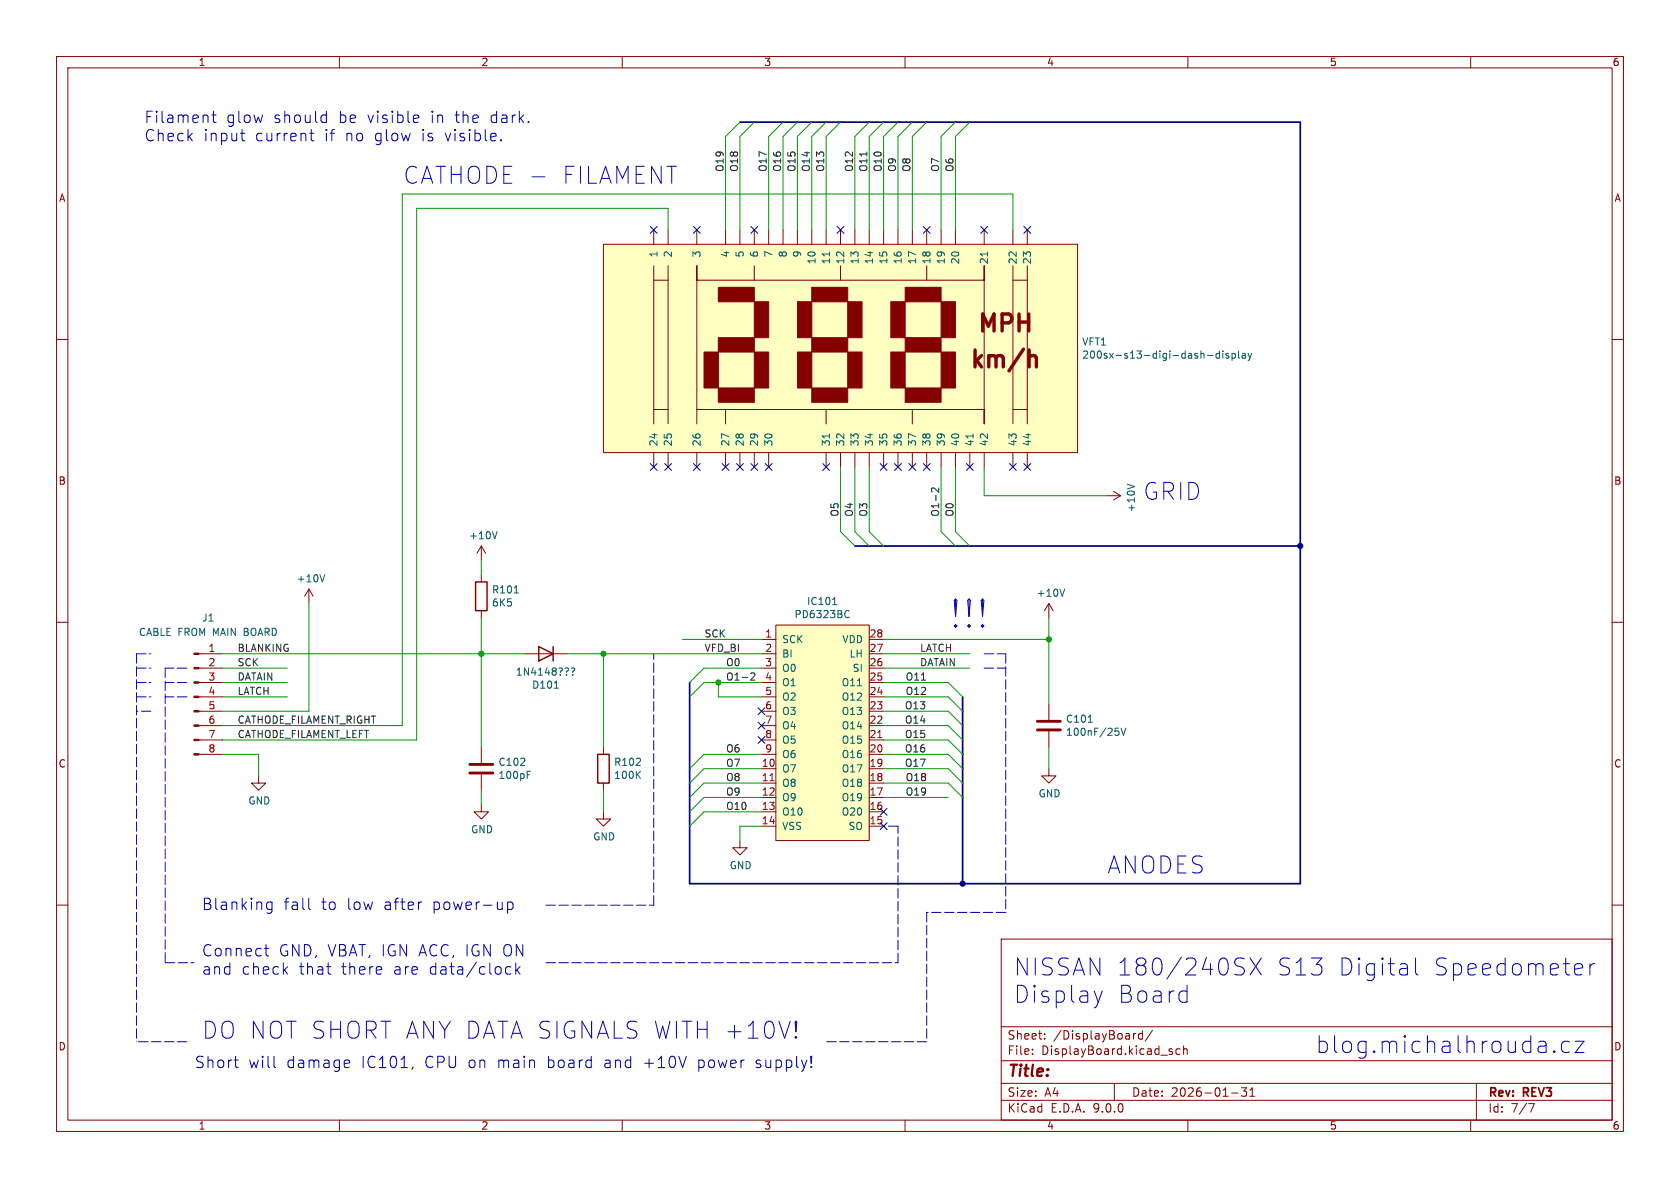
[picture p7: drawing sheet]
<svg xmlns="http://www.w3.org/2000/svg" width="297mm" height="210mm" viewBox="0 0 297 210" stroke-linecap="round" stroke-linejoin="round" font-family="sans-serif">
<g fill="none" stroke="#840000" stroke-width=".18">
<path d="M10 10h277v190h-277zM12 12h273v186h-273zM60 10v2M110 10v2M160 10v2M210 10v2M260 10v2M10 60h2M285 60h2M10 110h2M285 110h2M85.1 132.1v2.8"/>
<path d="M85.1 136.9v2.8M10 160h2M177 166h108v32h-108zM285 160h2M60 198v2M110 198v2M160 198v2M177 194.5h108M177 191.5h108M177 187.5h108M177 181.5h108M182.5 186.3v.1"/>
<path d="M182.5 185.5v.1M184.7 183.6v.1M184.7 182.8v.1M197 191.5v3M200.8 182.7l-.3 .1M202 182.8l-.5-.1-.3 .3v.4l.2 .2h.6M202 182.2v1.5M203.7 182.1l-1.2 2M206.9 185.9l.3 .1 .1 .2-.2 .2h-.3M206.9 185.4l.3 .1M208.6 185.5l-.4-.1-.3 .3v.4l.1 .2h.6M209.2 185.5l.3-.1 .3 .1 .1 .9"/>
<path d="M209.2 184.9v1.5M210 198v2M217.7 193.2h1.2M219.5 192.3h.9l-.5 .6 .4 .1v.7l-.2 .1h-.4l-.2-.1M221 193.8h.8M221 192.7l.4-.4v1.5M260 198v2M261 191.5v6.5M270.2 195.1h1l-.6 1.5"/>
</g>
<path d="M83.1 135.1h4M83.1 136.7h4" fill="none" stroke="#840000" stroke-width=".51"/>
<path d="M93.2 136.9h.4M93.2 136.3h.6" fill="none" stroke="#006464" stroke-width=".18"/>
<path d="M106.7 43.2h83.8v36.8h-83.8z" fill="#ffffc2"/>
<g fill="none" stroke="#840000" stroke-width=".18">
<path d="M106.7 43.2h83.8v36.8h-83.8zM115.6 49.5h2.5M115.6 40.6v2.6M115.6 47v27.9M118.1 40.6v2.6M118.1 47v27.9M123.2 40.6v2.6M128.3 40.6v2.6M130.8 40.6v2.6M133.3 40.6v2.6M133.3 47v2.5M135.9 40.6v2.6"/>
<path d="M138.4 40.6v2.6M141 40.6v2.6M143.5 40.6v2.6M146 40.6v2.6M148.6 40.6v2.6M148.6 47v2.5M151.1 40.6v2.6M153.7 40.6v2.6M156.2 40.6v2.6M158.7 40.6v2.6M161.3 40.6v2.6M163.8 40.6v2.6"/>
<path d="M163.8 47v2.5M166.4 40.6v2.6M168.9 40.6v2.6M174 40.6v2.6M179.1 49.5h2.5M179.1 40.6v2.6M179.1 47v27.9M181.6 40.6v2.6M181.6 47v27.9M115.6 72.4h2.5M123.2 72.4h50.8v2.5v-27.9v2.5h-50.8v-2.5v27.9M128.3 72.4v2.5"/>
<path d="M146 72.4v2.5M161.3 72.4v2.5M179.1 72.4h2.5M115.6 80v2.6M118.1 80v2.6M123.2 80v2.6M128.3 80v2.6M130.8 80v2.6M133.3 80v2.6M135.9 80v2.6M146 80v2.6M148.6 80v2.6"/>
<path d="M151.1 80v2.6M153.7 80v2.6M156.2 80v2.6M158.7 80v2.6M161.3 80v2.6M163.8 80v2.6M166.4 80v2.6M168.9 80v2.6M171.4 80v2.6M174 80v2.6M179.1 80v2.6M181.6 80v2.6"/>
<path d="M195.6 87.6h2.5M196.8 86.9l1.3 .7M198.1 87.6l-1.3 .8M106.7 132.1v1.3M106.7 138.4v1.3M106.7 143.5v1.3h1.2l-1.2 1.3-1.3-1.3h1.3"/>
</g>
<g fill="#840000" stroke="#840000" stroke-width=".18">
<path d="M133.3 53.3h2.6v6.4h-2.6z"/>
<path d="M127 50.8h6.3v2.5h-6.3z"/>
<path d="M127 59.7h6.3v2.5h-6.3z"/>
<path d="M124.5 62.2h2.5v6.4h-2.5z"/>
<path d="M127 68.6h6.3v2.5h-6.3z"/>
<path d="M133.3 62.2h2.6v6.4h-2.6z"/>
<path d="M143.5 50.8h6.4v2.5h-6.4z"/>
<path d="M141 53.3h2.5v6.4h-2.5z"/>
<path d="M143.5 59.7h6.4v2.5h-6.4z"/>
<path d="M141 62.2h2.5v6.4h-2.5z"/>
<path d="M143.5 68.6h6.4v2.5h-6.4z"/>
<path d="M149.9 53.3h2.5v6.4h-2.5z"/>
<path d="M149.9 62.2h2.5v6.4h-2.5z"/>
<path d="M160 50.8h6.4v2.5h-6.4z"/>
<path d="M157.5 53.3h2.5v6.4h-2.5z"/>
<path d="M160 59.7h6.4v2.5h-6.4z"/>
<path d="M157.5 62.2h2.5v6.4h-2.5z"/>
<path d="M160 68.6h6.4v2.5h-6.4z"/>
<path d="M166.4 53.3h2.5v6.4h-2.5z"/>
<path d="M166.4 62.2h2.5v6.4h-2.5z"/>
</g>
<path d="M181.9 63.1a.74 .74 0 0 1 1.3 .2v1.6" fill="none" stroke="#840000" stroke-width=".6"/>
<g fill="none" stroke="#006464" stroke-width=".18">
<path d="M146.6 44.5v.8M174.6 44.5v.8M146.6 76.7v.7M172 76.7v.7M213.5 62.8h.9M215.6 62v1.3M215.6 62.5h-.4l-.2 .2 .1 .6h.5M216.2 62v.2M216.2 62.5v.8M217.2 62.5h-.3l-.2 .2 .1 .1 .4 .2v.3h-.5M217.8 62.5h.4l.2 .2-.1 .6h-.5M217.8 62.5v1.2"/>
<path d="M219 62v1.1l.1 .2M219.6 62.5h.5l.1 .8M220.2 62.8h-.5l-.1 .2 .1 .3h.5M220.7 62.5l.3 .8M221 63.3l-.3 .4M221.3 62.5l-.3 .8M199.3 85.6l1.3 .4M112.7 136.9l.5 .7M113.2 136.3l-.7 .8"/>
</g>
<path d="M105.7 133.4h2v5h-2z" fill="none" stroke="#840000" stroke-width=".25"/>
<path d="M137.2 110.5h16.5v38.1h-16.5z" fill="#ffffc2"/>
<g fill="none" stroke="#840000" stroke-width=".18">
<path d="M85.1 96.5l-.8 1.3M85.1 96.5l.8 1.3M85.1 96.5v2.6M35.2 115.6h4.2M35.2 118.1h4.2M54.6 104.1l-.8 1.3M54.6 104.1l.8 1.3M54.6 104.1v2.6M85.1 101.6v1.3M85.1 108v1.2M92.7 115.6h7.6M134.6 113h2.6"/>
<path d="M134.6 115.6h2.6M134.6 118.1h2.6M137.2 110.5h16.5v38.1h-16.5zM153.7 113h2.5M153.7 115.6h2.5M153.7 118.1h2.5M185.4 106.7l-.7 1.3M185.4 106.7l.8 1.3M185.4 106.7v2.5M35.2 120.7h4.2M35.2 123.2h4.2M35.2 125.7h4.2"/>
<path d="M35.2 128.3h4.2M35.2 130.8h4.2M35.2 133.4h4.2M45.7 137.2v1.2h1.3l-1.3 1.3-1.3-1.3h1.3M134.6 120.7h2.6M134.6 123.2h2.6M134.6 125.7h2.6M134.6 128.3h2.6M134.6 130.8h2.6M134.6 133.4h2.6M134.6 135.9h2.6M134.6 138.4h2.6"/>
<path d="M153.7 120.7h2.5M153.7 123.2h2.5M153.7 125.7h2.5M153.7 128.3h2.5M153.7 130.8h2.5M153.7 133.4h2.5M153.7 135.9h2.5M153.7 138.4h2.5M185.4 135.9v1.3h1.3l-1.3 1.2-1.3-1.2h1.3M185.4 124.5v2.8M185.4 129.3v2.8M85.1 142.2v1.3h1.3l-1.3 1.3-1.3-1.3h1.3"/>
<path d="M130.8 148.6v1.3h1.3l-1.3 1.2-1.3-1.2h1.3M134.6 141h2.6M134.6 143.5h2.6M134.6 146.1h2.6M153.7 141h2.5M153.7 143.5h2.5M153.7 146.1h2.5"/>
</g>
<path d="M136.1 138h.8M155.2 130.4h.7" fill="none" stroke="#a90000" stroke-width=".18"/>
<g fill="none" stroke="#006464" stroke-width=".18">
<path d="M87.9 94l-.4 1.2M57.4 101.6l-.4 1.3M90.9 104.8h.7M101 118.1h.4l.2 .2-.4 .6M101.2 119.2v.1M147.2 106.9h.7M147.4 105.8l.2-.2v1.3M149.6 108l.3-.1 .2 .1M150.1 109.1l-.2 .1-.3-.1M188.2 104.1l-.4 1.3M98 121.7h.7M192.4 127.7h.7"/>
<path d="M197.2 128.7h.6M197.6 129.2l.2 .2v.4l-.2 .2M198.2 128.7l.4 1.3 .4-1.3"/>
</g>
<path d="M84.1 102.9h2v5.1h-2zM95.2 114.3l2.6 1.3-2.6 1.2zM97.8 114.3v2.5" fill="none" stroke="#840000" stroke-width=".25"/>
<path d="M183.4 127.5h4.1M183.4 129h4.1" fill="none" stroke="#840000" stroke-width=".51"/>
<g fill="#840000" stroke="#840000" stroke-width=".18">
<path d="M34.3 115.4h.9v.3h-.9z"/>
<path d="M34.3 118h.9v.2h-.9z"/>
<path d="M34.3 120.5h.9v.3h-.9z"/>
<path d="M34.3 123.1h.9v.2h-.9z"/>
<path d="M34.3 125.6h.9v.3h-.9z"/>
<path d="M34.3 128.1h.9v.3h-.9z"/>
<path d="M34.3 130.7h.9v.2h-.9z"/>
<path d="M34.3 133.2h.9v.3h-.9z"/>
</g>
<path d="M165.9 86.3v.7l-.9-.7-.3 .2 .1 .5M132.7 119.1l.5-.1 .3 .3-.8 .9h.8" fill="none" stroke="#0f0f0f" stroke-width=".18"/>
<g fill="none" stroke="#0000c2" stroke-width=".18" stroke-dasharray="1.7 .6">
<path d="M24.1 118.1h2.6M24.1 115.6v68.6M24.1 115.6h2.6M29.2 118.1v52.1M33 118.1h-3.8M174 115.6h3.8M174 118.1h3.8M177.8 115.6v45.7M24.1 123.2h2.6M24.1 120.7h2.6M26.7 125.7h-2.6M33 120.7h-3.8"/>
<path d="M33 123.2h-3.8M158.7 146.1h-2.5M29.2 170.2h5.1M96.5 160h19.1M96.5 170.2h62.2M115.6 160v-44.4M158.7 170.2v-24.1M163.8 161.3v22.9M177.8 161.3h-14M33 184.2h-8.9M163.8 184.2h-17.8"/>
</g>
<path d="M130.8 21.6h99.1v134.6h-108v-35.5M151.1 96.5h78.8M170.2 123.2v33" fill="none" stroke="#000084" stroke-width=".3"/>
<g fill="none" stroke="#009600" stroke-width=".18">
<path d="M130.8 21.6l-2.5 2.5v16.5M133.3 21.6l-2.5 2.5v16.5M138.4 21.6l-2.5 2.5v16.5M141 21.6l-2.6 2.5v16.5M143.5 21.6l-2.5 2.5v16.5M146 21.6l-2.5 2.5v16.5M148.6 21.6l-2.6 2.5v16.5M153.7 21.6l-2.6 2.5v16.5M156.2 21.6l-2.5 2.5v16.5M158.7 21.6l-2.5 2.5v16.5M161.3 21.6l-2.6 2.5v16.5M163.8 21.6l-2.5 2.5v16.5"/>
<path d="M168.9 21.6l-2.5 2.5v16.5M171.4 21.6l-2.5 2.5v16.5M118.1 40.6v-3.8h-44.4v94h-34.3M179.1 40.6v-6.3h-108v94h-31.7M85.1 99.1v2.5M148.6 82.6v11.4l2.5 2.5M151.1 82.6v11.4l2.6 2.5M153.7 82.6v11.4l2.5 2.5M166.4 82.6v11.4l2.5 2.5M168.9 82.6v11.4l2.5 2.5M174 82.6v5h21.6M39.4 118.1h11.4"/>
<path d="M39.4 115.6h53.3M54.6 106.7v19h-15.2M85.1 109.2v22.9M100.3 115.6h34.3M106.7 115.6v16.5M120.6 113h14M134.6 118.1h-10.1l-2.6 2.6M156.2 118.1h15.2M156.2 115.6h15.2M156.2 113h29.2M185.4 109.2v15.3M39.4 133.4h6.3v3.8"/>
<path d="M39.4 120.7h11.4M39.4 123.2h11.4M85.1 139.7v2.5M106.7 139.7v3.8M127 120.7v2.5h7.6M134.6 133.4h-10.1l-2.6 2.5M134.6 120.7h-10.1l-2.6 2.5M134.6 135.9h-10.1l-2.6 2.5M134.6 138.4h-10.1l-2.6 2.6M156.2 133.4h11.4l2.6 2.5M156.2 120.7h11.4l2.6 2.5M156.2 130.8h11.4l2.6 2.6"/>
<path d="M156.2 128.3h11.4l2.6 2.5M156.2 125.7h11.4l2.6 2.6M156.2 123.2h11.4l2.6 2.5M156.2 135.9h11.4l2.6 2.5M156.2 138.4h11.4l2.6 2.6M185.4 132.1v3.8M134.6 146.1h-3.8v2.5M134.6 143.5h-10.1l-2.6 2.6M134.6 141h-10.1l-2.6 2.5M156.2 141h11.4"/>
</g>
<g fill="none" stroke="#000084" stroke-width=".18">
<path d="M115 40l1.2 1.2M116.2 40l-1.2 1.2M122.6 40l1.2 1.2M123.8 40l-1.2 1.2M132.7 40l1.3 1.2M134 40l-1.3 1.2M148 40l1.2 1.2M149.2 40l-1.2 1.2M163.2 40l1.2 1.2M164.4 40l-1.2 1.2M173.4 40l1.2 1.2M174.6 40l-1.2 1.2"/>
<path d="M181 40l1.2 1.2M182.2 40l-1.2 1.2M115 81.9l1.2 1.3M116.2 81.9l-1.2 1.3M117.5 81.9l1.2 1.3M118.7 81.9l-1.2 1.3M122.6 81.9l1.2 1.3M123.8 81.9l-1.2 1.3M127.7 81.9l1.2 1.3M128.9 81.9l-1.2 1.3M130.2 81.9l1.2 1.3M131.4 81.9l-1.2 1.3"/>
<path d="M132.7 81.9l1.3 1.3M134 81.9l-1.3 1.3M135.3 81.9l1.2 1.3M136.5 81.9l-1.2 1.3M145.4 81.9l1.3 1.3M146.7 81.9l-1.3 1.3M155.6 81.9l1.2 1.3M156.8 81.9l-1.2 1.3M158.1 81.9l1.3 1.3M159.4 81.9l-1.3 1.3M160.7 81.9l1.2 1.3M161.9 81.9l-1.2 1.3"/>
<path d="M163.2 81.9l1.2 1.3M164.4 81.9l-1.2 1.3M170.8 81.9l1.3 1.3M172.1 81.9l-1.3 1.3M178.5 81.9l1.2 1.3M179.7 81.9l-1.2 1.3M181 81.9l1.2 1.3M182.2 81.9l-1.2 1.3M134 127.7l1.2 1.2M134 130.2l1.2 1.2M134 125.1l1.2 1.2M135.2 127.7l-1.2 1.2"/>
<path d="M135.2 130.2l-1.2 1.2M135.2 125.1l-1.2 1.2M155.6 142.9l1.2 1.2M155.6 145.4l1.2 1.3M156.8 142.9l-1.2 1.2M156.8 145.4l-1.2 1.3"/>
</g>
<g fill="none" stroke="#0000c2" stroke-width=".18">
<path d="M37.7 19.7v1.7l.1 .2 .4 .1M57.7 19.7v2M37.4 20.3h.8M42.5 23.6h.8M42.8 24.6l.1 .2 .4 .1M54.7 23.6h.8M55 22.9v1.7l.1 .2 .4 .1M57.1 20.3l.6 .1M57.7 21.6l-.6 .1M73.4 20.3l.5 .1 .1 .4-.9 .2M73.9 21.6l-.5 .1M88.6 24.7l.1 .1-.1 .1"/>
<path d="M88.6 24.7l-.1 .1 .1 .1M88.6 24.7v.2M94.1 31.3h2.2M48.1 159.4v1.7a.54 .54 0 0 1-.9 .3M48.1 159.5l-.6-.1-.4 .4v.6l.2 .3 .2 .1 .6-.1M54.6 158.8v1.7l.3 .3M74.4 159.4h.1M89.7 159.5l.6-.1 .4 .4v.6l-.2 .3-.2 .1-.6-.1M89.7 159.4v2.1M46.7 167.6h.8M47 167v1.7l.1 .2 .4 .1M57.7 170.9h.8"/>
<path d="M58.3 172.2h.2M89.4 171.8l.3 .4 .6-.1M90.3 171l-.6-.1-.3 .4M91.2 170.2v2M91.4 171.5l.5 .7M91.9 170.9l-.7 .7M194.9 175.2l-.7 2M209.6 175.2l.3 .1M209.9 174.2v3M209.9 177l-.3 .2M218.8 170.8a1.1 1.1 0 0 1 1.2 .7 .77 .77 0 0 1-.6 .8h-.7M218.8 169.4h.8l.4 .1"/>
<path d="M221 169.4l2 2.9M223 169.4l-2 2.9M248.7 170.5l.1 .3v1.5M248.8 172.2l-.3 .1M248.8 171.1l-.3 .1M250.2 169.4v2.5l.2 .3 .3 .1M278.8 170.4h.6l.2 .1 .2 .6-1.4 .3M279.6 172.2l-.2 .1h-.6M281.1 170.4v1.9M281.9 170.4a.77 .77 0 0 0-.8 .5M41.4 187.4h.7M41.7 188.6l.4 .1"/>
<path d="M48.4 188.4l.3 .3M61.1 187.4l.6 .1 .1 .4-.9 .2M61.7 188.6l-.6 .1M73 188.6l-.2 .4M139.7 180.5l-1 3M140.7 183.2l.1 .2-.1 .1M140.7 183.2l-.1 .2 .1 .1M140.7 180.5v1.9M140.7 183.2v.3M140.7 180.5l-.1 .2 .1 1.7M140.7 180.5l.1 .2-.1 1.7M143.4 188.5l.1 .1-.1 .1"/>
<path d="M143.4 188.5l-.1 .1 .1 .1M143.4 186.7v1.3M143.4 188.5v.2M143.4 186.7l-.1 .1 .1 1.2M143.4 186.7l.1 .1-.1 1.2M272.9 184.1l.3 .1 .1 .3v1.6M273.3 185.9l-.3 .2M273.3 184.8l-.3 .1M274.8 185.8l.1 .1-.1 .2M274.8 185.8l-.2 .1 .2 .2M274.8 185.8v.3M277.5 184.2l-.3-.1h-.6l-.3 .1-.3 .4v.9l.3 .4 .3 .2h.6l.3-.2"/>
<path d="M278.5 184.1h1.5l-1.5 2h1.5"/>
</g>
<g fill="#000084" stroke="#000084" stroke-width=".18">
<circle cx="229.9" cy="96.5" r=".46"/>
<circle cx="170.2" cy="156.2" r=".46"/>
</g>
<g fill="#009600" stroke="#009600" stroke-width=".18">
<circle cx="185.4" cy="113" r=".46"/>
<circle cx="127" cy="120.7" r=".46"/>
<circle cx="106.7" cy="115.6" r=".46"/>
<circle cx="85.1" cy="115.6" r=".46"/>
</g>
<text font-size="7" fill="#0000c2" x="167.6" y="111.5">!!!</text>
<g font-size="4.2" fill="#0000c2">
<text x="71.1" y="32.8">CATHODE -</text>
<text x="99" y="32.8">FILAMENT</text>
<text x="201.9" y="88.7">GRID</text>
<text x="195.6" y="154.7">ANODES</text>
<text x="179.1" y="172.7">NISSAN 180/240SX</text>
<text x="225.3" y="172.7">S13</text>
<text x="236" y="172.7">Digital</text>
<text x="252.7" y="172.7">Speedometer</text>
<text x="179.1" y="177.6">Display</text>
<text x="197.3" y="177.6">Board</text>
<text x="35.6" y="183.9">DO NOT SHORT ANY DATA SIGNALS WITH +10V!</text>
<text x="232.4" y="186.4">blog.michalhrouda.cz</text>
</g>
<g font-size="4.2" fill="#840000">
<text x="172.4" y="59.5">MPH</text>
<text x="171.1" y="65.9">km/h</text>
</g>
<g font-size="2.8" fill="#0000c2">
<text x="25.4" y="21.9">Filament</text>
<text x="39.9" y="21.9">glow</text>
<text x="48.3" y="21.9">should</text>
<text x="59.8" y="21.9">be</text>
<text x="64.9" y="21.9">visible</text>
<text x="76.1" y="21.9">in</text>
<text x="80.5" y="21.9">the</text>
<text x="86.8" y="21.9">dark.</text>
<text x="25.4" y="25.2">Check</text>
<text x="35.9" y="25.2">input</text>
<text x="45" y="25.2">current</text>
<text x="57.3" y="25.2">if</text>
<text x="61" y="25.2">no</text>
<text x="66.2" y="25.2">glow</text>
<text x="74.6" y="25.2">is</text>
<text x="78.7" y="25.2">visible.</text>
<text x="35.6" y="161">Blanking</text>
<text x="50" y="161">fall</text>
<text x="56.7" y="161">to</text>
<text x="61.2" y="161">low</text>
<text x="67.8" y="161">after</text>
<text x="76.4" y="161">power-up</text>
<text x="35.6" y="169.2">Connect</text>
<text x="35.6" y="172.5">and</text>
<text x="42.6" y="172.5">check</text>
<text x="49.2" y="169.2">GND, VBAT, IGN ACC, IGN ON</text>
<text x="52.8" y="172.5">that</text>
<text x="60.3" y="172.5">there</text>
<text x="69.5" y="172.5">are</text>
<text x="75.9" y="172.5">data/clock</text>
<text x="34.3" y="189">Short</text>
<text x="43.8" y="189">will</text>
<text x="50.6" y="189">damage</text>
<text x="63.8" y="189">IC101,</text>
<text x="75" y="189">CPU on</text>
<text x="87.9" y="189">main</text>
<text x="96.8" y="189">board</text>
<text x="106.9" y="189">and</text>
<text x="113.9" y="189">+10V</text>
<text x="123.5" y="189">power</text>
<text x="133.8" y="189">supply!</text>
</g>
<text font-size="2.8" fill="#840000" x="178" y="190.9">Title:</text>
<g font-size="2.1" fill="#840000">
<text x="178" y="184">Sheet:</text>
<text x="186.2" y="184">/DisplayBoard/</text>
<text x="178" y="186.7">File:</text>
<text x="184.1" y="186.7">DisplayBoard.kicad_sch</text>
<text x="178" y="196.9">KiCad</text>
<text x="178" y="194.1">Size:</text>
<text x="184.7" y="194.1">A4</text>
<text x="185.7" y="196.9">E.D.A.</text>
<text x="193.3" y="196.9">9.0.0</text>
<text x="200" y="194.1">Date:</text>
<text x="207" y="194.1">2026-01-31</text>
<text x="263" y="194.3">Rev:</text>
<text x="263" y="196.9">Id:</text>
<text x="267.1" y="196.9">7/7</text>
<text x="269.4" y="194.3">REV3</text>
</g>
<g font-size="1.8" fill="#840000">
<text x="35" y="11.9">1</text>
<text x="85" y="11.9">2</text>
<text x="135" y="11.9">3</text>
<text x="185" y="11.9">4</text>
<text x="235" y="11.9">5</text>
<text x="285" y="11.9">6</text>
<text x="10.3" y="35.9">A</text>
<text x="285.3" y="35.9">A</text>
<text x="10.3" y="85.9">B</text>
<text x="285.3" y="85.9">B</text>
<text x="10.3" y="135.9">C</text>
<text x="285.3" y="135.9">C</text>
<text x="10.3" y="185.9">D</text>
<text x="285.3" y="185.9">D</text>
<text x="35" y="199.9">1</text>
<text x="85" y="199.9">2</text>
<text x="135" y="199.9">3</text>
<text x="185" y="199.9">4</text>
<text x="235" y="199.9">5</text>
<text x="285" y="199.9">6</text>
</g>
<g font-size="1.8" fill="#0f0f0f">
<text x="128" y="30.5" transform="rotate(-90 128 30.5)">O19</text>
<text x="130.5" y="30.5" transform="rotate(-90 130.5 30.5)">O18</text>
<text x="135.6" y="30.5" transform="rotate(-90 135.6 30.5)">O17</text>
<text x="138.2" y="30.5" transform="rotate(-90 138.2 30.5)">O16</text>
<text x="140.7" y="30.5" transform="rotate(-90 140.7 30.5)">O15</text>
<text x="143.2" y="30.5" transform="rotate(-90 143.2 30.5)">O14</text>
<text x="145.8" y="30.5" transform="rotate(-90 145.8 30.5)">O13</text>
<text x="150.9" y="30.5" transform="rotate(-90 150.9 30.5)">O12</text>
<text x="153.4" y="30.5" transform="rotate(-90 153.4 30.5)">O11</text>
<text x="155.9" y="30.5" transform="rotate(-90 155.9 30.5)">O10</text>
<text x="158.5" y="30.5" transform="rotate(-90 158.5 30.5)">O9</text>
<text x="161" y="30.5" transform="rotate(-90 161 30.5)">O8</text>
<text x="166.1" y="30.5" transform="rotate(-90 166.1 30.5)">O7</text>
<text x="168.6" y="30.5" transform="rotate(-90 168.6 30.5)">O6</text>
<text x="148.3" y="91.4" transform="rotate(-90 148.3 91.4)">O5</text>
<text x="150.9" y="91.4" transform="rotate(-90 150.9 91.4)">O4</text>
<text x="153.4" y="91.4" transform="rotate(-90 153.4 91.4)">O3</text>
<text x="166.1" y="91.4" transform="rotate(-90 166.1 91.4)">O1-2</text>
<text x="168.6" y="91.4" transform="rotate(-90 168.6 91.4)">O0</text>
<text x="124.5" y="112.8">SCK</text>
<text x="41.9" y="117.8">SCK</text>
<text x="41.9" y="115.3">BLANKING</text>
<text x="124.5" y="115.3">VFD_BI</text>
<text x="128.3" y="117.8">O0</text>
<text x="162.6" y="117.8">DATAIN</text>
<text x="162.6" y="115.3">LATCH</text>
<text x="41.9" y="122.9">LATCH</text>
<text x="41.9" y="120.4">DATAIN</text>
<text x="128.3" y="120.4">O1-2</text>
<text x="159.9" y="125.5">O13</text>
<text x="160" y="120.4">O11</text>
<text x="160" y="122.9">O12</text>
<text x="41.9" y="128">CATHODE_FILAMENT_RIGHT</text>
<text x="41.9" y="130.5">CATHODE_FILAMENT_LEFT</text>
<text x="159.9" y="130.5">O15</text>
<text x="159.9" y="128">O14</text>
<text x="128.3" y="135.6">O7</text>
<text x="128.3" y="133.1">O6</text>
<text x="159.9" y="133.1">O16</text>
<text x="159.9" y="135.6">O17</text>
<text x="128.3" y="140.7">O9</text>
<text x="128.3" y="143.2">O10</text>
<text x="128.3" y="138.2">O8</text>
<text x="160" y="140.7">O19</text>
<text x="160" y="138.2">O18</text>
</g>
<g font-size="1.8" fill="#006464">
<text x="116.4" y="45.6" transform="rotate(-90 116.4 45.6)">1</text>
<text x="119" y="45.6" transform="rotate(-90 119 45.6)">2</text>
<text x="124.1" y="45.6" transform="rotate(-90 124.1 45.6)">3</text>
<text x="129.1" y="45.6" transform="rotate(-90 129.1 45.6)">4</text>
<text x="131.7" y="45.6" transform="rotate(-90 131.7 45.6)">5</text>
<text x="134.2" y="45.6" transform="rotate(-90 134.2 45.6)">6</text>
<text x="136.8" y="45.6" transform="rotate(-90 136.8 45.6)">7</text>
<text x="139.3" y="45.6" transform="rotate(-90 139.3 45.6)">8</text>
<text x="141.8" y="45.6" transform="rotate(-90 141.8 45.6)">9</text>
<text x="144.4" y="46.8" transform="rotate(-90 144.4 46.8)">10</text>
<text x="146.9" y="46.8" transform="rotate(-90 146.9 46.8)">11</text>
<text x="149.5" y="46.8" transform="rotate(-90 149.5 46.8)">12</text>
<text x="152" y="46.8" transform="rotate(-90 152 46.8)">13</text>
<text x="154.5" y="46.8" transform="rotate(-90 154.5 46.8)">14</text>
<text x="157.1" y="46.8" transform="rotate(-90 157.1 46.8)">15</text>
<text x="159.6" y="46.8" transform="rotate(-90 159.6 46.8)">16</text>
<text x="162.2" y="46.8" transform="rotate(-90 162.2 46.8)">17</text>
<text x="164.7" y="46.8" transform="rotate(-90 164.7 46.8)">18</text>
<text x="167.2" y="46.8" transform="rotate(-90 167.2 46.8)">19</text>
<text x="169.8" y="46.8" transform="rotate(-90 169.8 46.8)">20</text>
<text x="174.9" y="46.8" transform="rotate(-90 174.9 46.8)">21</text>
<text x="179.9" y="46.8" transform="rotate(-90 179.9 46.8)">22</text>
<text x="182.5" y="46.8" transform="rotate(-90 182.5 46.8)">23</text>
<text x="191.2" y="61.3">VFT1</text>
<text x="191.2" y="63.6">200sx-s13-digi-dash-display</text>
<text x="116.4" y="79" transform="rotate(-90 116.4 79)">24</text>
<text x="119" y="79" transform="rotate(-90 119 79)">25</text>
<text x="124.1" y="79" transform="rotate(-90 124.1 79)">26</text>
<text x="129.1" y="79" transform="rotate(-90 129.1 79)">27</text>
<text x="131.7" y="79" transform="rotate(-90 131.7 79)">28</text>
<text x="134.2" y="79" transform="rotate(-90 134.2 79)">29</text>
<text x="136.8" y="79" transform="rotate(-90 136.8 79)">30</text>
<text x="146.9" y="79" transform="rotate(-90 146.9 79)">31</text>
<text x="149.5" y="79" transform="rotate(-90 149.5 79)">32</text>
<text x="152" y="79" transform="rotate(-90 152 79)">33</text>
<text x="154.5" y="79" transform="rotate(-90 154.5 79)">34</text>
<text x="157.1" y="79" transform="rotate(-90 157.1 79)">35</text>
<text x="159.6" y="79" transform="rotate(-90 159.6 79)">36</text>
<text x="162.2" y="79" transform="rotate(-90 162.2 79)">37</text>
<text x="164.7" y="79" transform="rotate(-90 164.7 79)">38</text>
<text x="167.2" y="79" transform="rotate(-90 167.2 79)">39</text>
<text x="169.8" y="79" transform="rotate(-90 169.8 79)">40</text>
<text x="172.3" y="79" transform="rotate(-90 172.3 79)">41</text>
<text x="174.9" y="79" transform="rotate(-90 174.9 79)">42</text>
<text x="179.9" y="79" transform="rotate(-90 179.9 79)">43</text>
<text x="182.5" y="79" transform="rotate(-90 182.5 79)">44</text>
<text x="82.8" y="95.5">+10V</text>
<text x="200.8" y="90.7" transform="rotate(-90 200.8 90.7)">+10V</text>
<text x="52.3" y="103.1">+10V</text>
<text x="86.9" y="105.1">R101</text>
<text x="86.9" y="107.4">6K5</text>
<text x="142.6" y="107.2">IC101</text>
<text x="183.2" y="105.7">+10V</text>
<text x="24.5" y="112.6">CABLE FROM MAIN BOARD</text>
<text x="35.6" y="110.1">J1</text>
<text x="138.2" y="113.9">SCK</text>
<text x="140.4" y="109.5">PD6323BC</text>
<text x="148.8" y="113.9">VDD</text>
<text x="91.1" y="119.6">1N4148???</text>
<text x="138.2" y="116.4">BI</text>
<text x="138.2" y="119">O0</text>
<text x="150.1" y="116.4">LH</text>
<text x="150.6" y="119">SI</text>
<text x="94" y="121.9">D101</text>
<text x="138.2" y="121.5">O1</text>
<text x="138.2" y="124.1">O2</text>
<text x="148.7" y="121.5">O11</text>
<text x="148.7" y="124.1">O12</text>
<text x="138.2" y="126.6">O3</text>
<text x="138.2" y="129.1">O4</text>
<text x="138.2" y="131.7">O5</text>
<text x="148.7" y="126.6">O13</text>
<text x="148.7" y="129.1">O14</text>
<text x="148.7" y="131.7">O15</text>
<text x="188.4" y="128">C101</text>
<text x="188.4" y="130.3">100nF/25V</text>
<text x="88" y="135.6">C102</text>
<text x="88" y="137.9">100pF</text>
<text x="108.5" y="135.6">R102</text>
<text x="108.5" y="137.9">100K</text>
<text x="138.2" y="134.2">O6</text>
<text x="138.2" y="136.8">O7</text>
<text x="148.7" y="134.2">O16</text>
<text x="148.7" y="136.8">O17</text>
<text x="43.8" y="142.4">GND</text>
<text x="138.2" y="139.3">O8</text>
<text x="138.2" y="141.8">O9</text>
<text x="148.7" y="139.3">O18</text>
<text x="148.7" y="141.8">O19</text>
<text x="183.5" y="141.1">GND</text>
<text x="83.2" y="147.5">GND</text>
<text x="104.8" y="148.8">GND</text>
<text x="138.2" y="144.4">O10</text>
<text x="138.2" y="146.9">VSS</text>
<text x="148.7" y="144.4">O20</text>
<text x="149.9" y="146.9">SO</text>
<text x="128.9" y="153.8">GND</text>
</g>
<g font-size="1.8" fill="#a90000">
<text x="135.2" y="112.8">1</text>
<text x="153.6" y="112.8">28</text>
<text x="36.8" y="115.3">1</text>
<text x="36.8" y="117.9">2</text>
<text x="135.2" y="115.3">2</text>
<text x="135.2" y="117.9">3</text>
<text x="153.6" y="115.3">27</text>
<text x="153.6" y="117.9">26</text>
<text x="36.8" y="120.4">3</text>
<text x="36.8" y="122.9">4</text>
<text x="36.8" y="125.5">5</text>
<text x="135.2" y="120.4">4</text>
<text x="135.2" y="122.9">5</text>
<text x="135.2" y="125.5">6</text>
<text x="153.6" y="120.4">25</text>
<text x="153.6" y="122.9">24</text>
<text x="153.6" y="125.5">23</text>
<text x="36.8" y="128">6</text>
<text x="36.8" y="130.6">7</text>
<text x="135.2" y="128">7</text>
<text x="135.2" y="130.6">8</text>
<text x="153.6" y="128">22</text>
<text x="153.6" y="130.6">21</text>
<text x="36.8" y="133.1">8</text>
<text x="134.6" y="135.6">10</text>
<text x="135.2" y="133.1">9</text>
<text x="153.6" y="133.1">20</text>
<text x="153.6" y="135.6">19</text>
<text x="134.6" y="138.2">11</text>
<text x="134.6" y="140.7">12</text>
<text x="134.6" y="143.3">13</text>
<text x="153.6" y="138.2">18</text>
<text x="153.6" y="140.7">17</text>
<text x="153.6" y="143.3">16</text>
<text x="134.6" y="145.8">14</text>
<text x="153.6" y="145.8">15</text>
</g>
</svg>
